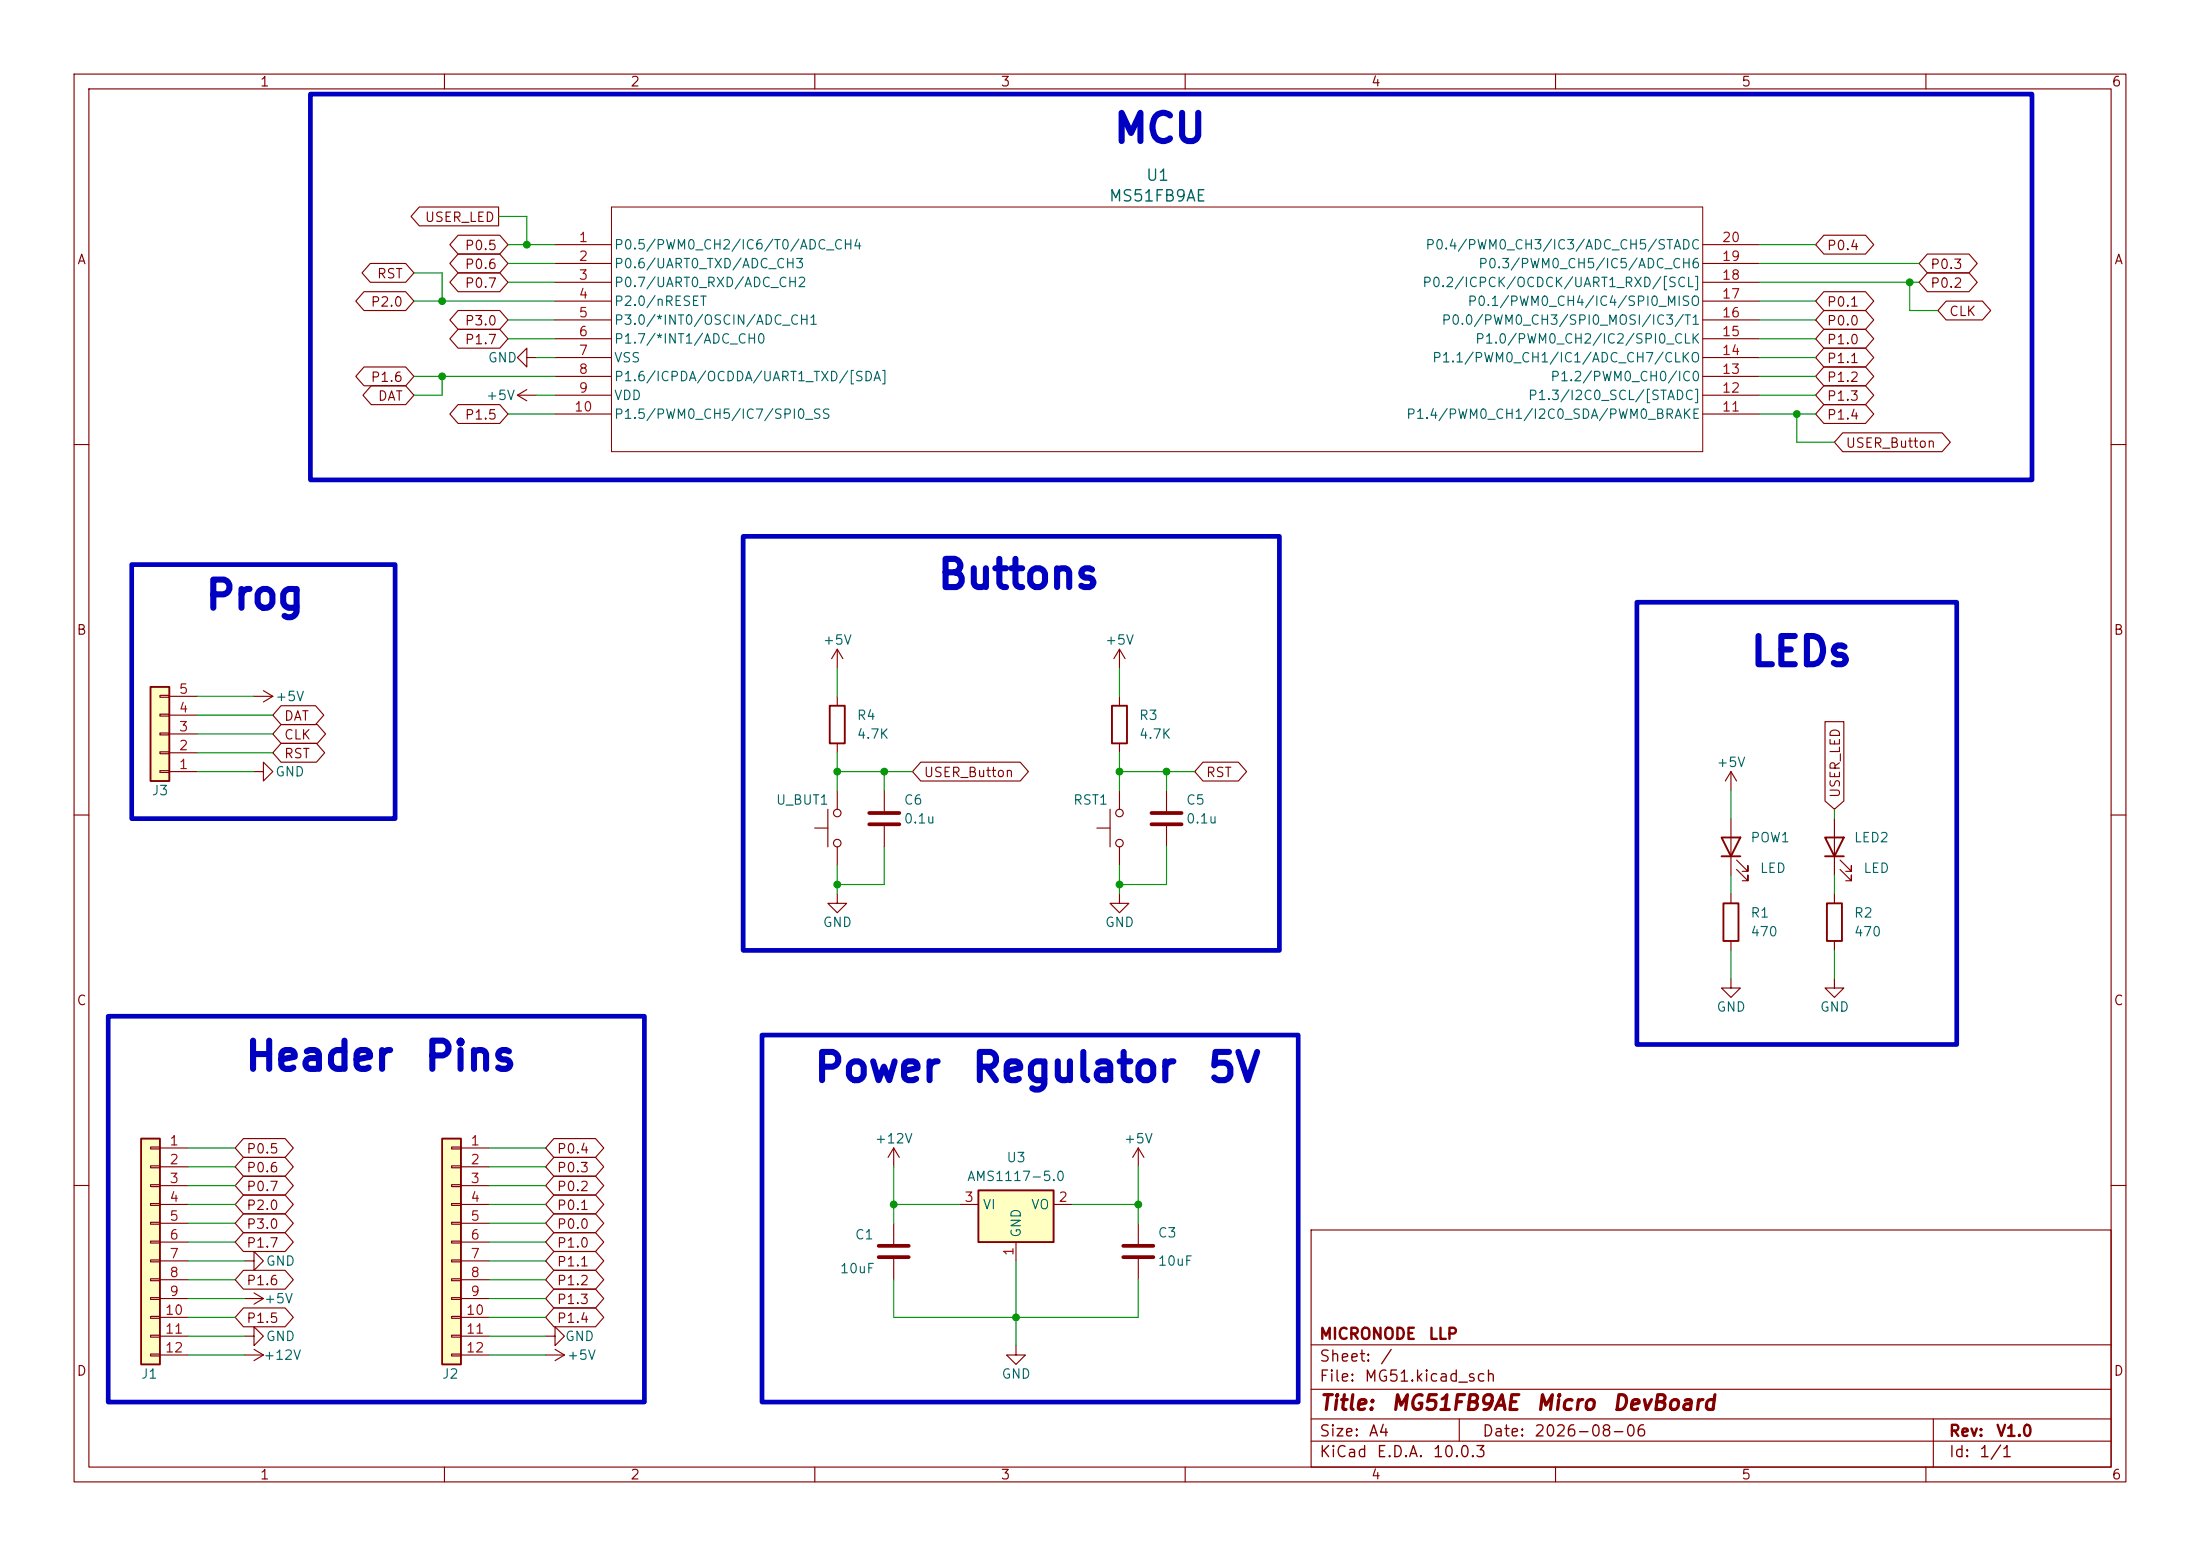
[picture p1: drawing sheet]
<svg xmlns="http://www.w3.org/2000/svg" width="297mm" height="210mm" viewBox="0 0 297 210" stroke-linecap="round" stroke-linejoin="round" font-family="sans-serif">
<g fill="none" stroke="#840000" stroke-width=".15">
<path d="M10 10h277v190h-277zM12 12h273v186h-273zM60 10v2M110 10v2M160 10v2M210 10v2M260 10v2M10 60h2M285 60h2M151.1 87.6l-.7 1.3M151.1 87.6l.8 1.3M151.1 87.6v2.6"/>
<path d="M10 110h2M285 110h2M113 120.7v1.2h1.3l-1.3 1.3-1.2-1.3h1.2M120.6 154.9l-.7 1.3M120.6 154.9l.8 1.3M120.6 154.9v2.6M10 160h2M177 166h108v32h-108zM285 160h2M60 198v2M110 198v2M160 198v2"/>
<path d="M177 194.5h108M177 191.5h108M177 187.5h108M177 181.5h108M197 191.5v3M210 198v2M260 198v2M261 191.5v6.5"/>
</g>
<path d="M132.1 160.7h10.1v6.9h-10.1z" fill="#ffffc2"/>
<path d="M132.1 160.7h10.1v6.9h-10.1z" fill="none" stroke="#840000" stroke-width=".25"/>
<g fill="none" stroke="#840000" stroke-width=".15">
<path d="M69.8 53.3l1.3 .8M69.8 53.3h2.6M71.1 52.6l-1.3 .7M34.3 94h2.5M35.6 93.2l1.2 .8M36.8 94l-1.2 .7M34.3 104.1h1.3v-1.2l1.2 1.2-1.2 1.3v-1.3M110 111.8h1.8M111.8 109.2v5.1M113 106.7v2.5M113 114.3v2.5M119.4 106.7v2.8"/>
<path d="M119.4 111.5v2.8M151.1 120.7v1.2h1.3l-1.3 1.3-1.2-1.3h1.2M153.7 154.9l-.8 1.3M153.7 154.9l.7 1.3M153.7 154.9v2.6M120.6 165.1v2.8M120.6 169.9v2.8M129.5 162.6h2.6M137.2 167.6v2.6M142.2 162.6h2.6M153.7 165.1v2.8M153.7 169.9v2.8"/>
<path d="M137.2 181.6v1.3h1.2l-1.2 1.3-1.3-1.3h1.3"/>
<circle cx="113" cy="109.7" r=".51"/>
<circle cx="113" cy="113.8" r=".51"/>
</g>
<path d="M117.3 109.7h4.1M117.3 111.3h4.1M118.6 168.1h4.1M118.6 169.7h4.1M151.6 168.1h4.1M151.6 169.7h4.1" fill="none" stroke="#840000" stroke-width=".51"/>
<path d="M20.3 92.7h2.6v12.7h-2.6z" fill="#ffffc2"/>
<path d="M20.3 92.7h2.6v12.7h-2.6z" fill="none" stroke="#840000" stroke-width=".25"/>
<g fill="none" stroke="#840000" stroke-width=".15">
<path d="M71.1 48.3v-1.3l-1.3 1.3 1.3 1.2v-1.2h1.3M21.6 98.9h1.3v.3h-1.3zM21.6 96.4h1.3v.2h-1.3zM21.6 93.9h1.3v.2h-1.3zM22.9 99.1h3.8M22.9 96.5h3.8M22.9 94h3.8M21.6 104h1.3v.3h-1.3zM21.6 101.5h1.3v.2h-1.3zM22.9 104.1h3.8M22.9 101.6h3.8M148.1 111.8h1.8"/>
<path d="M149.9 109.2v5.1M151.1 106.7v2.5M151.1 114.3v2.5M157.5 106.7v2.8M157.5 111.5v2.8M33 182.9h2.6M34.3 182.1l1.3 .8M35.6 182.9l-1.3 .7"/>
<circle cx="151.1" cy="109.7" r=".51"/>
<circle cx="151.1" cy="113.8" r=".51"/>
</g>
<path d="M155.4 109.7h4.1M155.4 111.3h4.1" fill="none" stroke="#840000" stroke-width=".51"/>
<path d="M19 153.7h2.6v30.5h-2.6z" fill="#ffffc2"/>
<path d="M19 153.7h2.6v30.5h-2.6z" fill="none" stroke="#840000" stroke-width=".25"/>
<g fill="none" stroke="#840000" stroke-width=".15">
<path d="M20.3 154.8h1.3v.3h-1.3zM20.3 157.4h1.3v.2h-1.3zM20.3 159.9h1.3v.2h-1.3zM21.6 154.9h3.8M21.6 157.5h3.8M20.3 162.4h1.3v.3h-1.3zM20.3 165h1.3v.2h-1.3zM20.3 167.5h1.3v.3h-1.3zM20.3 170.1h1.3v.2h-1.3zM20.3 172.6h1.3v.2h-1.3zM20.3 175.1h1.3v.3h-1.3zM20.3 177.7h1.3v.2h-1.3z"/>
<path d="M21.6 160h3.8M21.6 162.6h3.8M21.6 165.1h3.8M21.6 167.6h3.8M21.6 170.2h3.8M21.6 172.7h3.8M21.6 175.3h3.8M21.6 177.8h3.8M33 170.2h1.3v-1.3l1.3 1.3-1.3 1.3v-1.3M33 175.3h2.6M34.3 174.5l1.3 .8M35.6 175.3l-1.3 .7"/>
<path d="M20.3 180.2h1.3v.3h-1.3zM20.3 182.8h1.3v.2h-1.3zM21.6 180.3h3.8M21.6 182.9h3.8M33 180.3h1.3v-1.2l1.3 1.2-1.3 1.3v-1.3"/>
</g>
<path d="M59.7 153.7h2.5v30.5h-2.5z" fill="#ffffc2"/>
<path d="M112 95.3h2v5h-2zM150.1 95.3h2v5h-2zM232.4 113h2.5l-1.2 2.6zM232.4 115.6h2.5M246.4 113h2.5l-1.3 2.6zM246.4 115.6h2.5M232.7 121.9h2v5.1h-2zM246.6 121.9h2.1v5.1h-2.1zM59.7 153.7h2.5v30.5h-2.5z" fill="none" stroke="#840000" stroke-width=".25"/>
<g fill="none" stroke="#840000" stroke-width=".15">
<path d="M49.1 39.4h5.7l1.1 1.2-1.1 1.3h-5.7l-1.1-1.3zM50 35.6h4.8l1.1 1.2-1.1 1.3h-4.8l-1.1-1.3zM56.6 27.9h10.7v2.6h-10.7l-1.1-1.3zM61.8 36.8h5.7l1.1 1.3-1.1 1.3h-5.7l-1.1-1.3zM61.8 31.7h5.7l1.1 1.3-1.1 1.3h-5.7l-1.1-1.3zM61.8 34.3h5.7l1.1 1.3-1.1 1.2h-5.7l-1.1-1.2zM74.9 33h7.6M74.9 35.6h7.6M74.9 38.1h7.6M229.9 33h7.6M229.9 35.6h7.6M229.9 38.1h7.6"/>
<path d="M246.2 39.4h5.6l1.2 1.2-1.2 1.3h-5.6l-1.1-1.3zM246.2 31.7h5.6l1.2 1.3-1.2 1.3h-5.6l-1.1-1.3zM260.2 36.8h5.6l1.1 1.3-1.1 1.3h-5.6l-1.1-1.3zM260.2 34.3h5.6l1.1 1.3-1.1 1.2h-5.6l-1.1-1.2zM49.1 49.5h5.7l1.1 1.3-1.1 1.3h-5.7l-1.1-1.3zM50.1 52.1h4.7l1.1 1.2-1.1 1.3h-4.7l-1.1-1.3zM61.8 41.9h5.7l1.1 1.3-1.1 1.3h-5.7l-1.1-1.3zM61.8 54.6h5.7l1.1 1.3-1.1 1.3h-5.7l-1.1-1.3zM61.8 44.4h5.7l1.1 1.3-1.1 1.3h-5.7l-1.1-1.3zM74.9 40.6h7.6M74.9 43.2h7.6M74.9 45.7h7.6"/>
<path d="M74.9 48.3h7.6M74.9 50.8h7.6M74.9 53.3h7.6M74.9 55.9h7.6M229.9 40.6h7.6M229.9 43.2h7.6M229.9 45.7h7.6M229.9 48.3h7.6M229.9 50.8h7.6M229.9 53.3h7.6M229.9 55.9h7.6M246.2 52.1h5.6l1.2 1.2-1.2 1.3h-5.6l-1.1-1.3z"/>
<path d="M246.2 41.9h5.6l1.2 1.3-1.2 1.3h-5.6l-1.1-1.3zM246.2 49.5h5.6l1.2 1.3-1.2 1.3h-5.6l-1.1-1.3zM246.2 47h5.6l1.2 1.3-1.2 1.2h-5.6l-1.1-1.2zM246.2 44.4h5.6l1.2 1.3-1.2 1.3h-5.6l-1.1-1.3zM246.2 54.6h5.6l1.2 1.3-1.2 1.3h-5.6l-1.1-1.3zM248.8 58.4h13.4l1.1 1.3-1.1 1.3h-13.4l-1.2-1.3zM262.7 40.6h4.9l1.1 1.3-1.1 1.3h-4.9l-1.1-1.3zM37.9 95.2h4.7l1.1 1.3-1.1 1.3h-4.7l-1.1-1.3zM37.9 97.8h4.9l1.2 1.3-1.2 1.2h-4.9l-1.1-1.2zM113 87.6l-.7 1.3M113 87.6l.8 1.3M113 87.6v2.6"/>
<path d="M113 94v1.3M151.1 94v1.3M246.4 97.4h2.5v10.7l-1.3 1.1-1.2-1.1zM37.9 100.3h4.8l1.1 1.3-1.1 1.3h-4.8l-1.1-1.3zM113 100.3v1.3M124.3 102.9h13.4l1.1 1.2-1.1 1.3h-13.4l-1.1-1.3zM151.1 100.3v1.3M162.4 102.9h4.8l1.1 1.2-1.1 1.3h-4.8l-1.1-1.3zM233.7 104.1v2.6M233.7 110.5v7.6M233.7 104.1l-.8 1.3M233.7 104.1l.7 1.3"/>
<path d="M234.4 117.3l1.6 1.6v-.8v.8h-.8M234.4 116.1l1.6 1.5v-.8v.8h-.8M247.6 110.5v7.6M248.4 117.3l1.5 1.6v-.8v.8h-.7M248.4 116.1l1.5 1.5v-.8v.8h-.7M233.7 132.1v1.3h1.2l-1.2 1.2-1.3-1.2h1.3M233.7 120.7v1.2M233.7 127v1.3M247.6 132.1v1.3h1.3l-1.3 1.2-1.2-1.2h1.2M247.6 120.7v1.2M247.6 127v1.3M32.9 153.7h5.6l1.1 1.2-1.1 1.3h-5.6l-1.2-1.3z"/>
<path d="M32.9 156.2h5.6l1.1 1.3-1.1 1.3h-5.6l-1.2-1.3zM32.9 158.7h5.6l1.1 1.3-1.1 1.3h-5.6l-1.2-1.3zM61 154.8h1.2v.3h-1.2zM61 157.4h1.2v.2h-1.2zM61 159.9h1.2v.2h-1.2zM62.2 154.9h3.8M62.2 157.5h3.8M74.8 153.7h5.6l1.1 1.2-1.1 1.3h-5.6l-1.1-1.3zM74.8 158.7h5.6l1.1 1.3-1.1 1.3h-5.6l-1.1-1.3zM74.8 156.2h5.6l1.1 1.3-1.1 1.3h-5.6l-1.1-1.3zM32.9 163.8h5.6l1.1 1.3-1.1 1.3h-5.6l-1.2-1.3zM32.9 161.3h5.6l1.1 1.3-1.1 1.2h-5.6l-1.2-1.2z"/>
<path d="M32.9 166.4h5.6l1.1 1.2-1.1 1.3h-5.6l-1.2-1.3zM32.9 171.4h5.6l1.1 1.3-1.1 1.3h-5.6l-1.2-1.3zM32.9 176.5h5.6l1.1 1.3-1.1 1.3h-5.6l-1.2-1.3zM61 162.4h1.2v.3h-1.2zM61 165h1.2v.2h-1.2zM61 167.5h1.2v.3h-1.2zM61 170.1h1.2v.2h-1.2zM61 172.6h1.2v.2h-1.2zM61 175.1h1.2v.3h-1.2zM61 177.7h1.2v.2h-1.2zM62.2 160h3.8M62.2 162.6h3.8"/>
<path d="M62.2 165.1h3.8M62.2 167.6h3.8M62.2 170.2h3.8M62.2 172.7h3.8M62.2 175.3h3.8M62.2 177.8h3.8M74.8 163.8h5.6l1.1 1.3-1.1 1.3h-5.6l-1.1-1.3zM74.8 171.4h5.6l1.1 1.3-1.1 1.3h-5.6l-1.1-1.3zM74.8 168.9h5.6l1.1 1.3-1.1 1.3h-5.6l-1.1-1.3zM74.8 174h5.6l1.1 1.3-1.1 1.2h-5.6l-1.1-1.2zM74.8 176.5h5.6l1.1 1.3-1.1 1.3h-5.6l-1.1-1.3zM74.8 161.3h5.6l1.1 1.3-1.1 1.2h-5.6l-1.1-1.2z"/>
<path d="M74.8 166.4h5.6l1.1 1.2-1.1 1.3h-5.6l-1.1-1.3zM61 180.2h1.2v.3h-1.2zM61 182.8h1.2v.2h-1.2zM62.2 180.3h3.8M62.2 182.9h3.8M73.7 180.3h1.2v1.3l1.3-1.3-1.3-1.2v1.2M73.7 182.9h2.5M74.9 182.1l1.3 .8M76.2 182.9l-1.3 .7"/>
</g>
<path d="M82.5 27.9h147.4v33.1h-147.4z" fill="none" stroke="#840000" stroke-width=".14"/>
<g fill="none" stroke="#009600" stroke-width=".15">
<path d="M55.9 36.8h3.8v3.8M67.3 29.2h3.8v3.8M68.6 33h6.3M68.6 38.1h6.3M68.6 35.6h6.3M237.5 33h7.6M237.5 38.1h21.6M237.5 35.6h21.6M257.8 38.1v3.8h3.8M55.9 40.6h19M55.9 50.8h19M59.7 50.8v2.5h-3.8"/>
<path d="M68.6 43.2h6.3M68.6 45.7h6.3M68.6 55.9h6.3M72.4 53.3h2.5M72.4 48.3h2.5M237.5 40.6h7.6M237.5 50.8h7.6M237.5 53.3h7.6M237.5 43.2h7.6M237.5 45.7h7.6M237.5 55.9h7.6M237.5 48.3h7.6"/>
<path d="M242.6 55.9v3.8h5M26.7 96.5h10.1M26.7 94h7.6M26.7 99.1h10.1M113 90.2v3.8M151.1 90.2v3.8M26.7 104.1h7.6M26.7 101.6h10.1M113 101.6v5.1M113 116.8v3.9M113 104.1h10.2M119.4 104.1v2.6"/>
<path d="M119.4 114.3v5.1h-6.4M151.1 104.1h10.2M151.1 101.6v5.1M151.1 116.8v3.9M157.5 104.1v2.6M157.5 114.3v5.1h-6.4M233.7 106.7v3.8M233.7 118.1v2.6M247.6 109.2v1.3M247.6 118.1v2.6M233.7 128.3v3.8M247.6 128.3v3.8"/>
<path d="M25.4 157.5h6.3M25.4 154.9h6.3M66 157.5h7.7M66 154.9h7.7M120.6 157.5v7.6M153.7 157.5v7.6M25.4 160h6.3M25.4 162.6h6.3M25.4 165.1h6.3M25.4 167.6h6.3M25.4 170.2h7.6M25.4 172.7h6.3"/>
<path d="M25.4 175.3h7.6M25.4 177.8h6.3M66 160h7.7M66 162.6h7.7M66 165.1h7.7M66 167.6h7.7M66 170.2h7.7M66 172.7h7.7M66 175.3h7.7M66 177.8h7.7M120.6 162.6h8.9M120.6 172.7v5.1h33.1v-5.1"/>
<path d="M137.2 170.2v11.4M144.8 162.6h8.9M25.4 182.9h7.6M25.4 180.3h7.6M66 182.9h7.7M66 180.3h7.7"/>
</g>
<path d="M41.9 12.7h232.4v52.1h-232.4zM17.8 76.2h35.5v34.3h-35.5zM100.3 72.4h72.4v55.9h-72.4zM221 81.3h43.2v59.7h-43.2zM14.6 137.2h72.4v52h-72.4zM102.9 139.7h72.4v49.5h-72.4z" fill="none" stroke="#0000c2" stroke-width=".63"/>
<g fill="#009600" stroke="#009600" stroke-width=".14">
<circle cx="113" cy="104.1" r=".46"/>
<circle cx="119.4" cy="104.1" r=".46"/>
<circle cx="151.1" cy="119.4" r=".46"/>
<circle cx="151.1" cy="104.1" r=".46"/>
<circle cx="113" cy="119.4" r=".46"/>
<circle cx="242.6" cy="55.9" r=".46"/>
<circle cx="257.8" cy="38.1" r=".46"/>
<circle cx="71.1" cy="33" r=".46"/>
<circle cx="59.7" cy="50.8" r=".46"/>
<circle cx="59.7" cy="40.6" r=".46"/>
<circle cx="120.6" cy="162.6" r=".46"/>
<circle cx="153.7" cy="162.6" r=".46"/>
<circle cx="137.2" cy="177.8" r=".46"/>
<circle cx="157.5" cy="104.1" r=".46"/>
</g>
<g font-size="3.8" fill="#0000c2">
<text x="150.1" y="20.2">MCU</text>
<text x="27.5" y="83.2">Prog</text>
<text x="126.4" y="80.4">Buttons</text>
<text x="236.1" y="90.8">LEDs</text>
<text x="32.9" y="145.4">Header</text>
<text x="57.1" y="145.4">Pins</text>
<text x="109.7" y="146.9">Power</text>
<text x="131" y="146.9">Regulator</text>
<text x="162.8" y="146.9">5V</text>
</g>
<g font-size="2" fill="#840000">
<text x="178" y="190.8">Title:</text>
<text x="187.7" y="190.8">MG51FB9AE</text>
<text x="207.2" y="190.8">Micro</text>
<text x="217.6" y="190.8">DevBoard</text>
</g>
<g font-size="1.5" fill="#006464">
<text x="149.6" y="27.6">MS51FB9AE</text>
<text x="154.6" y="24.8">U1</text>
</g>
<g font-size="1.5" fill="#840000">
<text x="178" y="184.2">Sheet:</text>
<text x="178" y="181.2">MICRONODE</text>
<text x="186.2" y="184.2">/</text>
<text x="192.7" y="181.2">LLP</text>
<text x="178" y="186.9">File:</text>
<text x="184.1" y="186.9">MG51.kicad_sch</text>
<text x="178" y="197.1">KiCad</text>
<text x="178" y="194.3">Size:</text>
<text x="184.7" y="194.3">A4</text>
<text x="185.7" y="197.1">E.D.A.</text>
<text x="193.3" y="197.1">10.0.3</text>
<text x="200" y="194.3">Date:</text>
<text x="207" y="194.3">2026-08-06</text>
<text x="263" y="194.3">Rev:</text>
<text x="263" y="197.1">Id:</text>
<text x="267.1" y="197.1">1/1</text>
<text x="269.4" y="194.3">V1.0</text>
</g>
<g font-size="1.3" fill="#840000">
<text x="35" y="12">1</text>
<text x="85" y="12">2</text>
<text x="135" y="12">3</text>
<text x="185" y="12">4</text>
<text x="235" y="12">5</text>
<text x="285" y="12">6</text>
<text x="10.3" y="36">A</text>
<text x="57.3" y="30.3">USER_LED</text>
<text x="62.7" y="34.1">P0.5</text>
<text x="246.5" y="34.1">P0.4</text>
<text x="285.3" y="36">A</text>
<text x="50" y="41.7">P2.0</text>
<text x="50.8" y="37.9">RST</text>
<text x="62.7" y="39.2">P0.7</text>
<text x="62.7" y="36.6">P0.6</text>
<text x="246.5" y="41.7">P0.1</text>
<text x="260.5" y="39.2">P0.2</text>
<text x="260.5" y="36.6">P0.3</text>
<text x="62.7" y="44.2">P3.0</text>
<text x="62.7" y="46.8">P1.7</text>
<text x="246.5" y="44.2">P0.0</text>
<text x="246.5" y="46.8">P1.0</text>
<text x="263" y="43">CLK</text>
<text x="50" y="51.9">P1.6</text>
<text x="246.5" y="51.9">P1.2</text>
<text x="246.5" y="49.3">P1.1</text>
<text x="50.9" y="54.4">DAT</text>
<text x="62.7" y="56.9">P1.5</text>
<text x="246.5" y="54.4">P1.3</text>
<text x="246.5" y="56.9">P1.4</text>
<text x="249.1" y="60.8">USER_Button</text>
<text x="10.3" y="86">B</text>
<text x="285.3" y="86">B</text>
<text x="38.3" y="97.6">DAT</text>
<text x="38.3" y="100.1">CLK</text>
<text x="38.3" y="102.7">RST</text>
<text x="124.6" y="105.2">USER_Button</text>
<text x="162.7" y="105.2">RST</text>
<text x="248.7" y="107.8" transform="rotate(-90 248.7 107.8)">USER_LED</text>
<text x="10.3" y="136">C</text>
<text x="285.3" y="136">C</text>
<text x="33.2" y="156">P0.5</text>
<text x="33.2" y="158.5">P0.6</text>
<text x="33.2" y="161.1">P0.7</text>
<text x="75.1" y="156">P0.4</text>
<text x="75.1" y="161.1">P0.2</text>
<text x="75.1" y="158.5">P0.3</text>
<text x="33.2" y="166.2">P3.0</text>
<text x="33.2" y="163.6">P2.0</text>
<text x="75.1" y="166.2">P0.0</text>
<text x="75.1" y="163.6">P0.1</text>
<text x="33.2" y="168.7">P1.7</text>
<text x="33.2" y="173.8">P1.6</text>
<text x="75.1" y="173.8">P1.2</text>
<text x="75.1" y="171.2">P1.1</text>
<text x="75.1" y="168.7">P1.0</text>
<text x="33.2" y="178.9">P1.5</text>
<text x="75.1" y="176.3">P1.3</text>
<text x="75.1" y="178.9">P1.4</text>
<text x="10.3" y="186">D</text>
<text x="285.3" y="186">D</text>
<text x="35" y="200">1</text>
<text x="85" y="200">2</text>
<text x="135" y="200">3</text>
<text x="185" y="200">4</text>
<text x="235" y="200">5</text>
<text x="285" y="200">6</text>
</g>
<g font-size="1.3" fill="#a90000">
<text x="78" y="33">1</text>
<text x="78" y="35.5">2</text>
<text x="232.4" y="35.5">19</text>
<text x="232.4" y="33">20</text>
<text x="78" y="38.1">3</text>
<text x="78" y="40.6">4</text>
<text x="232.4" y="40.6">17</text>
<text x="232.4" y="38.1">18</text>
<text x="78" y="43.2">5</text>
<text x="78" y="45.7">6</text>
<text x="232.4" y="45.7">15</text>
<text x="232.4" y="43.2">16</text>
<text x="78" y="48.2">7</text>
<text x="78" y="50.8">8</text>
<text x="78" y="53.3">9</text>
<text x="232.4" y="53.3">12</text>
<text x="232.4" y="50.8">13</text>
<text x="232.4" y="48.2">14</text>
<text x="77.4" y="55.9">10</text>
<text x="232.4" y="55.9">11</text>
<text x="24.1" y="94">5</text>
<text x="24.1" y="101.6">2</text>
<text x="24.1" y="99">3</text>
<text x="24.1" y="96.5">4</text>
<text x="24.1" y="104.1">1</text>
<text x="22.8" y="154.9">1</text>
<text x="63.4" y="154.9">1</text>
<text x="22.8" y="157.5">2</text>
<text x="22.8" y="160">3</text>
<text x="63.4" y="157.5">2</text>
<text x="63.4" y="160">3</text>
<text x="22.8" y="162.5">4</text>
<text x="22.8" y="165.1">5</text>
<text x="22.8" y="167.6">6</text>
<text x="63.4" y="162.5">4</text>
<text x="63.4" y="165.1">5</text>
<text x="63.4" y="167.6">6</text>
<text x="130.1" y="162.5">3</text>
<text x="142.8" y="162.5">2</text>
<text x="22.8" y="170.2">7</text>
<text x="22.8" y="172.7">8</text>
<text x="63.4" y="170.2">7</text>
<text x="63.4" y="172.7">8</text>
<text x="137.1" y="169.6" transform="rotate(-90 137.1 169.6)">1</text>
<text x="22.2" y="177.8">10</text>
<text x="22.8" y="175.2">9</text>
<text x="62.8" y="177.8">10</text>
<text x="63.4" y="175.2">9</text>
<text x="22.2" y="180.3">11</text>
<text x="22.2" y="182.9">12</text>
<text x="62.8" y="180.3">11</text>
<text x="62.8" y="182.9">12</text>
</g>
<g font-size="1.3" fill="#006464">
<text x="82.8" y="34">P0.5/PWM0_CH2/IC6/T0/ADC_CH4</text>
<text x="192.3" y="34">P0.4/PWM0_CH3/IC3/ADC_CH5/STADC</text>
<text x="82.8" y="36.5">P0.6/UART0_TXD/ADC_CH3</text>
<text x="82.8" y="39.1">P0.7/UART0_RXD/ADC_CH2</text>
<text x="82.8" y="41.6">P2.0/nRESET</text>
<text x="191.9" y="39.1">P0.2/ICPCK/OCDCK/UART1_RXD/[SCL]</text>
<text x="198" y="41.6">P0.1/PWM0_CH4/IC4/SPI0_MISO</text>
<text x="199.5" y="36.5">P0.3/PWM0_CH5/IC5/ADC_CH6</text>
<text x="82.8" y="44.2">P3.0/*INT0/OSCIN/ADC_CH1</text>
<text x="82.8" y="46.7">P1.7/*INT1/ADC_CH0</text>
<text x="194.5" y="44.2">P0.0/PWM0_CH3/SPI0_MOSI/IC3/T1</text>
<text x="199.1" y="46.7">P1.0/PWM0_CH2/IC2/SPI0_CLK</text>
<text x="65.8" y="49.2">GND</text>
<text x="82.8" y="49.2">VSS</text>
<text x="82.8" y="51.8">P1.6/ICPDA/OCDDA/UART1_TXD/[SDA]</text>
<text x="193.2" y="49.2">P1.1/PWM0_CH1/IC1/ADC_CH7/CLKO</text>
<text x="209.2" y="51.8">P1.2/PWM0_CH0/IC0</text>
<text x="65.5" y="54.3">+5V</text>
<text x="82.8" y="54.3">VDD</text>
<text x="82.8" y="56.9">P1.5/PWM0_CH5/IC7/SPI0_SS</text>
<text x="189.7" y="56.9">P1.4/PWM0_CH1/I2C0_SDA/PWM0_BRAKE</text>
<text x="206.2" y="54.3">P1.3/I2C0_SCL/[STADC]</text>
<text x="111" y="87.3">+5V</text>
<text x="149.1" y="87.3">+5V</text>
<text x="37.1" y="95">+5V</text>
<text x="115.6" y="97.5">R4</text>
<text x="115.6" y="100">4.7K</text>
<text x="153.7" y="97.5">R3</text>
<text x="153.7" y="100">4.7K</text>
<text x="20.4" y="107.7">J3</text>
<text x="37.1" y="105.1">GND</text>
<text x="231.6" y="103.8">+5V</text>
<text x="104.7" y="108.9">U_BUT1</text>
<text x="121.9" y="108.9">C6</text>
<text x="121.9" y="111.5">0.1u</text>
<text x="144.8" y="108.9">RST1</text>
<text x="160" y="108.9">C5</text>
<text x="160" y="111.5">0.1u</text>
<text x="236.2" y="114">POW1</text>
<text x="237.5" y="118.1">LED</text>
<text x="250.2" y="114">LED2</text>
<text x="251.5" y="118.1">LED</text>
<text x="111" y="125.4">GND</text>
<text x="149.1" y="125.4">GND</text>
<text x="236.2" y="124.2">R1</text>
<text x="250.2" y="124.2">R2</text>
<text x="236.2" y="126.7">470</text>
<text x="250.2" y="126.7">470</text>
<text x="231.6" y="136.9">GND</text>
<text x="245.6" y="136.9">GND</text>
<text x="118" y="154.6">+12V</text>
<text x="151.6" y="154.6">+5V</text>
<text x="130.5" y="159.7">AMS1117-5.0</text>
<text x="135.8" y="157.2">U3</text>
<text x="115.3" y="167.6">C1</text>
<text x="132.6" y="163.5">VI</text>
<text x="138.1" y="167.1" transform="rotate(-90 138.1 167.1)">GND</text>
<text x="139.1" y="163.5">VO</text>
<text x="156.2" y="167.3">C3</text>
<text x="35.8" y="171.2">GND</text>
<text x="113.3" y="172.2">10uF</text>
<text x="156.2" y="171.2">10uF</text>
<text x="35.6" y="176.2">+5V</text>
<text x="35.5" y="183.9">+12V</text>
<text x="35.8" y="181.3">GND</text>
<text x="76.2" y="181.3">GND</text>
<text x="76.4" y="183.9">+5V</text>
<text x="18.9" y="186.4">J1</text>
<text x="59.6" y="186.4">J2</text>
<text x="135.1" y="186.4">GND</text>
</g>
</svg>
